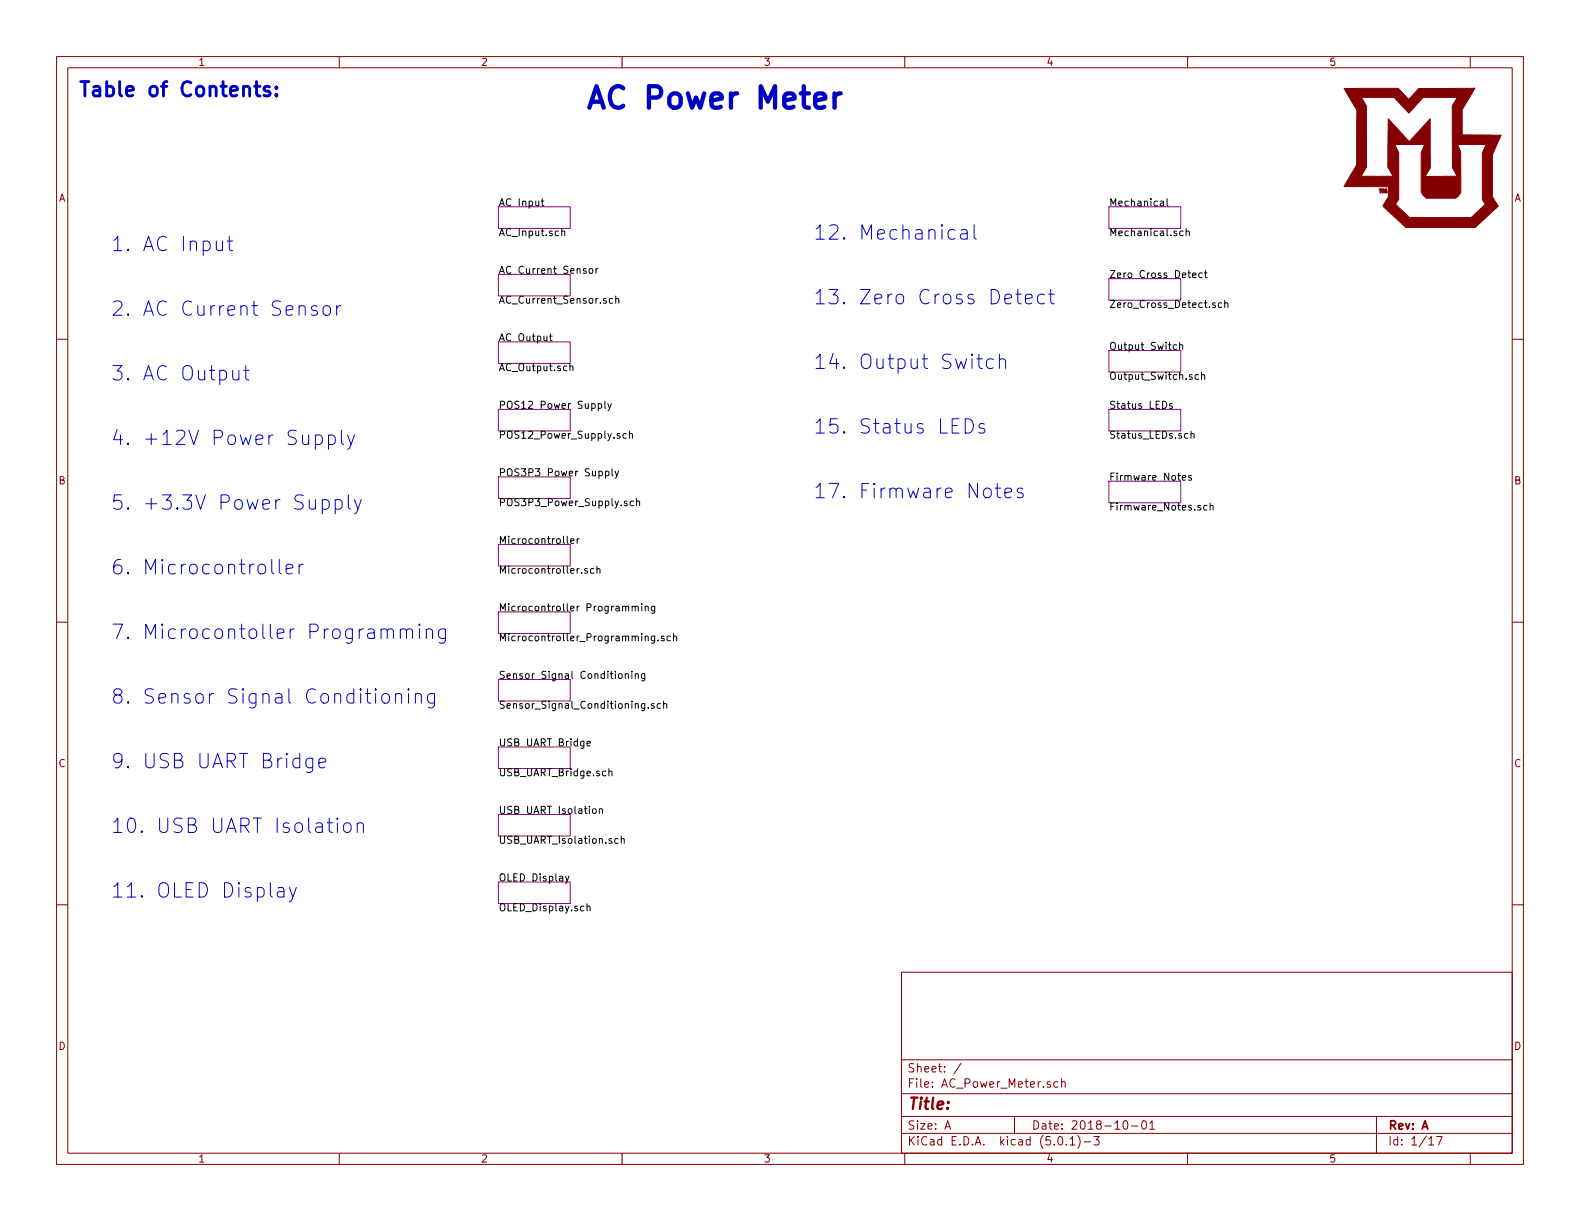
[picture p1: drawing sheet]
<svg xmlns="http://www.w3.org/2000/svg" width="279mm" height="216mm" viewBox="0 0 279 216" stroke-linecap="round" stroke-linejoin="round" font-family="sans-serif">
<g fill="none" stroke="#840000" stroke-width=".18">
<path d="M10 10h259.4v195.9h-259.4zM12 12h255.4v191.9h-255.4zM60 10v2M110 10v2M160 10v2M210 10v2M260 10v2M10 60h2M267.4 60h2M10 110h2M267.4 110h2M10 160h2"/>
<path d="M267.4 160h2M159.4 171.9h108v32h-108zM159.4 197.4h108M159.4 193.4h108M159.4 187.4h108M167.1 199.7l.5-1.5 .5 1.5M167.2 199.2h.8M170 188l-1.3 1.9M179.4 197.4v3M187.1 191.3h-.4l-.3 .2v.6l.3 .2 .4-.1M187.7 191.4l.2-.1h.4l.1 1M187.7 190.8v1.5"/>
<path d="M198.8 198.2h.3a.94 .94 0 0 1 0 1.5 .8 .8 0 0 1-.6-.7 .8 .8 0 0 1 .3-.8zM200.1 199.1h1.1M202 198.3l.4-.1a.94 .94 0 0 1 0 1.5 .82 .82 0 0 1-.4-1.4zM203.3 198.6l.4-.4v1.5M203.3 199.7h.9M243.4 197.4v6.5M60 203.9v2M110 203.9v2M159.4 200.4h108M160 203.9v2M187.2 201.1l.4-.1a.94 .94 0 0 1 0 1.5 .79 .79 0 0 1-.4-1.4zM188.6 202.3v.2"/>
<path d="M189.2 201.4l.5-.4v1.5M189.2 202.5h.9M190.6 200.8a1.71 1.71 0 0 1 0 2.2M191.7 201.9h1.2M193.4 201h1l-.5 .5 .4 .2v.6l-.2 .2-.7-.2M210 203.9v2M252.7 201.4l.4-.4v1.5M252.7 202.5h.8M254 201h1l-.6 1.5M260 203.9v2"/>
</g>
<g fill="none" stroke="#840084" stroke-width=".18">
<path d="M88.1 36.6h12.7v3.8h-12.7zM196.1 36.6h12.7v3.8h-12.7zM88.1 48.5h12.7v3.8h-12.7zM196.1 49.3h12.7v3.8h-12.7zM88.1 60.5h12.7v3.8h-12.7zM88.1 72.4h12.7v3.8h-12.7zM196.1 62h12.7v3.8h-12.7zM196.1 72.4h12.7v3.8h-12.7zM88.1 84.3h12.7v3.8h-12.7zM88.1 96.3h12.7v3.8h-12.7zM196.1 85.1h12.7v3.8h-12.7zM88.1 108.2h12.7v3.8h-12.7z"/>
<path d="M88.1 120.1h12.7v3.9h-12.7zM88.1 132.1h12.7v3.8h-12.7zM88.1 144h12.7v3.8h-12.7zM88.1 156h12.7v3.8h-12.7z"/>
</g>
<g fill="none" stroke="#000" stroke-width=".18">
<path d="M95.7 35.6h.5M95.9 35.1v1.1l.3 .2M205.2 35.6h.5l.1 .8M205.8 35.9h-.5l-.1 .2 .1 .3 .5-.1M206.4 35.1v1.1l.2 .2M97.2 59.4h.4M97.3 59v1.1l.3 .2M99.3 41l.2-.2 .3 .1 .1 .8M99.3 40.4v1.3M104.2 47.6l.2-.1h.3l.1 .2-.1 .6h-.3l-.2-.1zM105.4 47.5v.8M105.7 47.5h-.2l-.1 .2"/>
<path d="M108.3 52.8h-.3l-.3 .2 .1 .6h.5M108.9 52.9l.2-.1h.3v.8M108.9 52.3v1.3M209.2 40.9l-.3-.1-.3 .3 .1 .5h.5M209.8 41l.1-.2 .3 .1 .1 .8M209.8 40.4v1.3M210.9 48.7l.6-.1v-.3h-.4l-.2 .1 .1 .6h.5M212.6 48.3h-.4l-.2 .2 .1 .5h.5M213 48.3h.4M213.2 47.8v1.1l.2 .2M216.1 53.6l-.4-.1-.3 .3 .2 .5h.5M216.6 53.7l.2-.2 .3 .1v.8"/>
<path d="M216.6 53.1v1.3M100.8 64.8l.2-.1 .3 .1v.8M100.8 64.3v1.3M105.8 71.4h.4l.2 .2-.1 .6h-.5M107 70.9v1.1l.1 .2M107.5 71.4l.3 .8M108.1 71.4l-.4 1.1-.2 .1M110.8 76.7h-.4l-.2 .2 .1 .5h.5M111.3 76.8l.2-.1h.3v.8M111.3 76.2v1.3M207.3 71.4h-.3l-.2 .2 .1 .1 .4 .2v.3h-.5M208.1 61h-.4l-.2 .2 .1 .5h.5"/>
<path d="M208.6 61.1l.2-.1h.3v.8M208.6 60.5v1.3M210.6 76.8l.2-.1h.3l.1 .8M210.6 76.2v1.3M211.9 66.3l-.3-.1-.3 .3 .2 .5h.4M212.5 66.4l.2-.2 .3 .1v.8M212.5 65.8v1.3M100.3 94.8v1.1l.2 .2M100.9 95.7l.6-.1-.1-.3h-.3l-.2 .1 .1 .6h.4M102.1 95.3v.8M102.4 95.3l-.3 .2M107.1 83.4l.3-.1 .3 .2-.2 .6h-.4"/>
<path d="M107.1 83.3v1.3M108.2 82.9v1.1l.2 .2M108.8 83.3l.3 .9M109.4 83.3l-.5 1.2-.1 .1M112 88.6h-.3l-.3 .2 .2 .6h.4M112.6 88.7l.2-.1h.3v.8M112.6 88.2v1.2M209.1 84.5l.6-.1-.1-.3h-.3l-.2 .2v.6h.5M210.7 84.1h-.3l-.2 .2v.1l.5 .2v.3h-.5M213.4 89.4h-.3l-.2 .2 .1 .5h.4M214 89.5l.2-.1h.3v.8M214 88.9v1.3"/>
<path d="M103.9 100.6l-.3-.1-.2 .2 .1 .2 .4 .1v.3h-.5M105 100.6l-.4-.1-.2 .3 .1 .5h.5M105.6 100.7l.1-.2 .3 .1 .1 .8M105.6 100.1v1.3M109.5 119.2l.3-.1 .2 .3v.3l-.2 .3-.3-.1-.1-.2zM110.6 119.3l.2-.2 .3 .1v.8M110.6 119.1v.9M111.7 118.7v.1M111.7 119.1v.9M111.8 107.3l.2-.1h.3v.8M111.8 107.2v.8M112.3 107.4l.2-.2h.3l.1 .8"/>
<path d="M112.3 119.3l.2-.2 .3 .1 .1 .8M112.3 119.1v.9M113.5 106.8v.1M113.5 107.2v.8M114 119.1v1.2l-.2 .1-.3-.1M114 119.2l-.3-.1-.3 .3 .1 .5h.5M114.1 107.3l.2-.1h.3v.8M114.1 107.2v.8M115.8 107.2l-.1 1.1-.2 .2-.3-.1M115.8 107.2h-.4l-.2 .2 .1 .6h.5M115.8 112.5l-.1 1.1-.2 .1h-.3M115.8 112.5h-.4l-.2 .2 .1 .6h.5"/>
<path d="M116.4 113.2v.1M117.4 112.5h-.3l-.2 .1 .1 .2 .4 .2v.3h-.5M118.6 112.5h-.4l-.2 .2 .1 .6h.5M119.1 112.6l.2-.1h.3l.1 .8M119.1 112v1.3M103.3 131.1l-.1 1.1-.2 .1h-.3M103.3 131.1h-.4l-.2 .2 .1 .6h.5M103.8 131.5l.6-.1-.1-.3h-.3l-.2 .1 .1 .7h.4M107.7 136.5l.1-.2 .4 .1v.8M107.7 135.9v1.3M114.6 125.1v.1M115.6 124.5l-.2-.1-.2 .2v.2l.4 .1v.3h-.4"/>
<path d="M116.8 124.5l-.4-.1-.2 .2 .1 .6h.5M117.3 124.5l.2-.1 .3 .1 .1 .7M117.3 124v1.2M100 154.9l.3 .9M100.6 154.9l-.4 1.2-.2 .1M103.8 159.8v1.3M104.8 143.1l.2-.1 .4 .1v.5l-.1 .2h-.3l-.2-.1zM106 143.1l.2-.1 .3 .1v.7M106 143v.8M109.3 148.3h-.4l-.2 .2 .1 .6h.5M109.9 148.4l.1-.1h.3l.1 .8M109.9 147.9v1.2"/>
<path d="M103.8 160.4l.2-.2 .3 .1v.8"/>
</g>
<g fill="#840000" stroke="#840000" stroke-width=".18">
<path d="M243.9 33.4l.5 .1-.3 .6z"/>
<path d="M244.6 33.4l.2 .1 .1 .2 .1-.3h.2l.1 .7h-.2v-.3l-.2 .3-.2-.3-.1 .3h-.2z"/>
<path d="M237.7 15.6h9.6l1.8 2 1.8-2h9.9l-2.3 3.8 .1 4.5h6.9l-1.6 3.5v7.4l1 1.6-4 3.8h-12.3l-4-3.8 .9-1.6 .1-1.8h-7.9l1.1-1.9h7.5l-.9-1.6v-3.9h1.3l.6 1.4v8.3l-.5 .8 2.5 2.4h10.9l2.5-2.4-.6-.8v-8.3l.7-1.4h-5l.5 1.3v7.1l-.9 1.1h-5.2l-.7-.7-.2-.5v-6.9l.6-1.4h-6.5l.1-4.6 3.7 4 3.7-4v8.7l-.9 1.5 5.7-.1-.9-1.4v-11l.9-1.5h-6l-2.6 2.8-2.6-2.8h-5.7l.8 1.5 .1 10.8-1 1.6h-1.9l1.1-1.9v-9.8z"/>
</g>
<path d="M45 15.3h1M45.4 14.4v2.2l.1 .2 .5 .2M47.7 15.4l-.7-.1-.3 .3 .1 .4 .9 .2 .1 .3-.1 .3-.3 .2-.7-.2M48.9 16.7l.1 .1-.1 .2-.2-.2 .2-.1v.3M48.9 15.4l.1 .1-.1 .1-.2-.1 .2-.1v.2" fill="none" stroke="#0000c2" stroke-width=".51"/>
<path d="M144.1 17.8l1.8-.4-.1-.7-.4-.2h-.7l-.4 .2-.2 .4v1.4l.2 .4 .4 .2h.7l.4-.2M147.6 16.5v2.6M148.7 16.5a1.06 1.06 0 0 0-1.1 .7" fill="none" stroke="#0000c2" stroke-width=".76"/>
<g fill="none" stroke="#0000c2" stroke-width=".18">
<path d="M172.3 39.8v2.1l.1 .3 .2 .1M38.3 42.6v1.3l.1 .3a.68 .68 0 0 0 .9-.1M39.3 42.6v1.7M40.2 42.6h.9M40.5 41.8v2.1l.2 .3 .4 .1M56 54.2l-.6-.1-.3 .3 .1 .4 .8 .2 .2 .3-.2 .3-.2 .2-.7-.2M57.4 54.2a.69 .69 0 0 1 1 .3v.8a.68 .68 0 0 1-.6 .5 .68 .68 0 0 1-.7-.5v-.8zM59.5 54.1v1.7M60.3 54.1a.64 .64 0 0 0-.8 .4M168.9 40.7l-.8-.1-.2 .1-.2 .4v.7l.2 .4 .2 .1 .8-.1M170 40.7l.2-.1 .7 .1 .1 .2v1.4M171 41.2l-.8 .1a.49 .49 0 0 0-.4 .5 .49 .49 0 0 0 .4 .5l.8-.1"/>
<path d="M179.6 52h1M180 51.2v2.1l.1 .3 .5 .1M181.3 52.9l1.2-.3-.1-.5-.7-.1-.3 .1-.1 .3 .1 1.2 .3 .1 .7-.1M184.7 52.1l-.7-.1-.5 .5v.7l.2 .4 .3 .1 .7-.1M185.4 52h1M185.8 51.2v2.1l.1 .3 .5 .1M41.1 65.5v1.3l.2 .3a.66 .66 0 0 0 .9-.2M42.2 65.5v1.7M43.1 65.5h.9M43.5 64.6v2.2l.1 .3 .4 .1M55.8 77l.7-.1 .5 .5v.7l-.3 .4-.2 .1-.7-.1M58.1 77l.7-.1 .3 .1 .2 .4v.7l-.2 .4-.3 .1-.7-.1"/>
<path d="M58.1 76.9v2.6M60.4 76.1v2.1l.1 .3 .3 .1M61.5 76.9l.6 1.7M62.7 76.9l-.9 2.3-.3 .3M170.7 74a1.31 1.31 0 0 1 1.3 .7 1.31 1.31 0 0 1-.1 1.5l-.2 .3-.4 .1h-.6zM172.7 63.4h1M173.1 62.6v2.2l.1 .2 .5 .2M174.1 75l-.6-.1-.4 .3 .1 .4 .9 .2 .1 .3-.1 .4-.3 .1-.7-.1M175.6 63.6l-.7-.2-.5 .5v.8l.3 .3 .2 .2 .7-.2M176.7 63.7a.63 .63 0 0 1 1.1 .1v1.4M176.7 62.6v2.6M48.1 98.9v2.2l.1 .2 .2 .2"/>
<path d="M49.4 98.9v2.2l.3 .4M52.9 99.8v1.7M53.6 99.8a.69 .69 0 0 0-.7 .5M57 88.5l.7-.2 .5 .5v.8l-.2 .3-.3 .1-.7-.1M57 88.3v2.6M59.3 88.5l.7-.2 .5 .5v.8l-.3 .3-.2 .1-.7-.1M59.3 88.3v2.6M61.6 87.5v2.2l.4 .3M62.7 88.3l.6 1.7M63.9 88.3l-.9 2.4-.3 .2M176 86.3h1M176.4 85.5v2.1l.1 .3 .5 .1"/>
<path d="M177.7 87.1l1.2-.2-.1-.5-.7-.1-.4 .4v.9l.1 .3 .3 .1 .7-.1M180.8 86.4l-.6-.1-.2 .1-.1 .3 .1 .3 .8 .3 .1 .2-.1 .4-.2 .1-.7-.1M50.6 100.6l1.2-.2-.1-.5-.7-.1-.3 .1-.1 .2 .1 1.2 .3 .2 .7-.2M68.5 111.6a.6 .6 0 0 1 .9-.3l.2 .3v1.3M70.8 111.5a.63 .63 0 0 1 1.1 .1v1.3M70.8 111.2v1.7M71.9 111.6l.1-.3 .2-.1 .6 .1 .1 1.6M74.2 110.4l-.2 .1 .2 .1 .1-.1-.1-.1v.2M74.2 111.2v1.7M75.4 111.5a.63 .63 0 0 1 1.1 .1v1.3M75.4 111.2v1.7M78.8 111.2v2.1a.68 .68 0 0 1-1.1 .3"/>
<path d="M78.8 111.3l-.8-.1-.5 .5v.7l.3 .4 .2 .1 .8-.1M55.3 134.1v2a.68 .68 0 0 1-1.1 .4M55.3 134.2l-.7-.1-.3 .1-.2 .3v.8l.2 .3 .3 .2 .7-.2M56.4 134.9l1.2-.2-.1-.5-.8-.1-.3 .3v1l.1 .2 .2 .2 .8-.2M67.6 122.9a.69 .69 0 0 1 .7-.3 .69 .69 0 0 1 .6 .5v.8a.7 .7 0 0 1-.7 .5 .7 .7 0 0 1-.7-.5v-.8zM69.9 122.9a.63 .63 0 0 1 1.1 .1v1.3M69.9 122.6v1.7M72.2 121.8l-.1 .1 .1 .1 .2-.1-.2-.1v.2M72.2 122.6v1.7M73.5 122.9a.61 .61 0 0 1 1 .1v1.3M73.5 122.6v1.7M76.8 122.6v2.1a.71 .71 0 0 1-1.1 .3"/>
<path d="M76.8 122.8l-.7-.2-.5 .5v.8l.3 .3 .2 .1 .7-.1M49.1 157l.3-.1 .7 .1 .1 .3v1.3M50.2 157.5l-.2 .2h-.6a.5 .5 0 0 0-.4 .4 .5 .5 0 0 0 .4 .5h.6l.2-.1M51.2 156.9l.6 1.7M52.4 156.9l-.8 2.3-.4 .3M57.8 145.5h1M58.2 144.7v2.1l.1 .3 .5 .1M59.7 144.7l-.2 .1 .2 .1 .1-.1-.1-.1v.2M59.7 145.5v1.7M60.9 145.7a.69 .69 0 0 1 .6-.2 .69 .69 0 0 1 .6 .5v.7a.68 .68 0 0 1-.7 .5 .68 .68 0 0 1-.6-.5zM63.2 145.7a.63 .63 0 0 1 1.1 .1v1.4M63.2 145.5v1.7"/>
</g>
<text font-size="5.3" fill="#0000c2" x="103.4" y="19.3">AC Power Meter</text>
<g font-size="3.5" fill="#0000c2">
<text x="13.7" y="17.1">Table of Contents:</text>
<text x="19.6" y="44.4">1. AC Input</text>
<text x="143.8" y="42.4">12. Mechanical</text>
<text x="143.8" y="53.8">13. Zero Cross Detect</text>
<text x="19.6" y="55.9">2. AC Current Sensor</text>
<text x="143.8" y="65.3">14. Output Switch</text>
<text x="19.6" y="67.3">3. AC Output</text>
<text x="143.8" y="76.7">15. Status LEDs</text>
<text x="19.6" y="78.7">4. +12V Power Supply</text>
<text x="143.8" y="88.1">17. Firmware Notes</text>
<text x="19.6" y="90.2">5. +3.3V Power Supply</text>
<text x="19.6" y="101.6">6. Microcontroller</text>
<text x="19.6" y="113">7. Microcontoller Programming</text>
<text x="19.6" y="124.5">8. Sensor Signal Conditioning</text>
<text x="19.6" y="135.9">9. USB UART Bridge</text>
<text x="19.6" y="147.3">10. USB UART Isolation</text>
<text x="19.6" y="158.8">11. OLED Display</text>
</g>
<text font-size="2.8" fill="#840000" x="160.4" y="196.2">Title:</text>
<g font-size="2.1" fill="#840000">
<text x="160.4" y="189.6">Sheet: /</text>
<text x="160.4" y="192.3">File: AC_Power_Meter.sch</text>
<text x="160.4" y="202.5">KiCad E.D.A. kicad (5.0.1)-3</text>
<text x="160.4" y="199.7">Size: A</text>
<text x="182.4" y="199.7">Date: 2018-10-01</text>
<text x="245.4" y="199.7">Rev: A</text>
<text x="245.4" y="202.5">Id: 1/17</text>
</g>
<g font-size="1.8" fill="#840000">
<text x="35" y="11.6">1</text>
<text x="85" y="11.6">2</text>
<text x="135" y="11.6">3</text>
<text x="185" y="11.6">4</text>
<text x="235" y="11.6">5</text>
<text x="10.4" y="35.6">A</text>
<text x="267.8" y="35.6">A</text>
<text x="10.4" y="85.6">B</text>
<text x="267.8" y="85.6">B</text>
<text x="10.4" y="135.6">C</text>
<text x="267.8" y="135.6">C</text>
<text x="10.4" y="185.6">D</text>
<text x="267.8" y="185.6">D</text>
<text x="35" y="205.5">1</text>
<text x="85" y="205.5">2</text>
<text x="135" y="205.5">3</text>
<text x="185" y="205.5">4</text>
<text x="235" y="205.5">5</text>
</g>
<g font-size="1.8">
<text x="88.1" y="36.5">AC Input</text>
<text x="88.1" y="41.8">AC_Input.sch</text>
<text x="196.1" y="36.5">Mechanical</text>
<text x="196.1" y="41.8">Mechanical.sch</text>
<text x="88.1" y="48.4">AC Current Sensor</text>
<text x="88.1" y="53.7">AC_Current_Sensor.sch</text>
<text x="196.1" y="49.2">Zero Cross Detect</text>
<text x="196.1" y="54.5">Zero_Cross_Detect.sch</text>
<text x="88.1" y="60.4">AC Output</text>
<text x="88.1" y="65.6">AC_Output.sch</text>
<text x="196.1" y="61.9">Output Switch</text>
<text x="196.1" y="67.2">Output_Switch.sch</text>
<text x="88.1" y="72.3">POS12 Power Supply</text>
<text x="88.1" y="77.6">POS12_Power_Supply.sch</text>
<text x="196.1" y="72.3">Status LEDs</text>
<text x="196.1" y="77.6">Status_LEDs.sch</text>
<text x="88.1" y="84.2">POS3P3 Power Supply</text>
<text x="88.1" y="89.5">POS3P3_Power_Supply.sch</text>
<text x="196.1" y="85">Firmware Notes</text>
<text x="196.1" y="90.3">Firmware_Notes.sch</text>
<text x="88.1" y="96.2">Microcontroller</text>
<text x="88.1" y="101.4">Microcontroller.sch</text>
<text x="88.1" y="108.1">Microcontroller Programming</text>
<text x="88.1" y="113.4">Microcontroller_Programming.sch</text>
<text x="88.1" y="120">Sensor Signal Conditioning</text>
<text x="88.1" y="125.3">Sensor_Signal_Conditioning.sch</text>
<text x="88.1" y="132">USB UART Bridge</text>
<text x="88.1" y="137.3">USB_UART_Bridge.sch</text>
<text x="88.1" y="143.9">USB UART Isolation</text>
<text x="88.1" y="149.2">USB_UART_Isolation.sch</text>
<text x="88.1" y="155.9">OLED Display</text>
<text x="88.1" y="161.1">OLED_Display.sch</text>
</g>
</svg>
